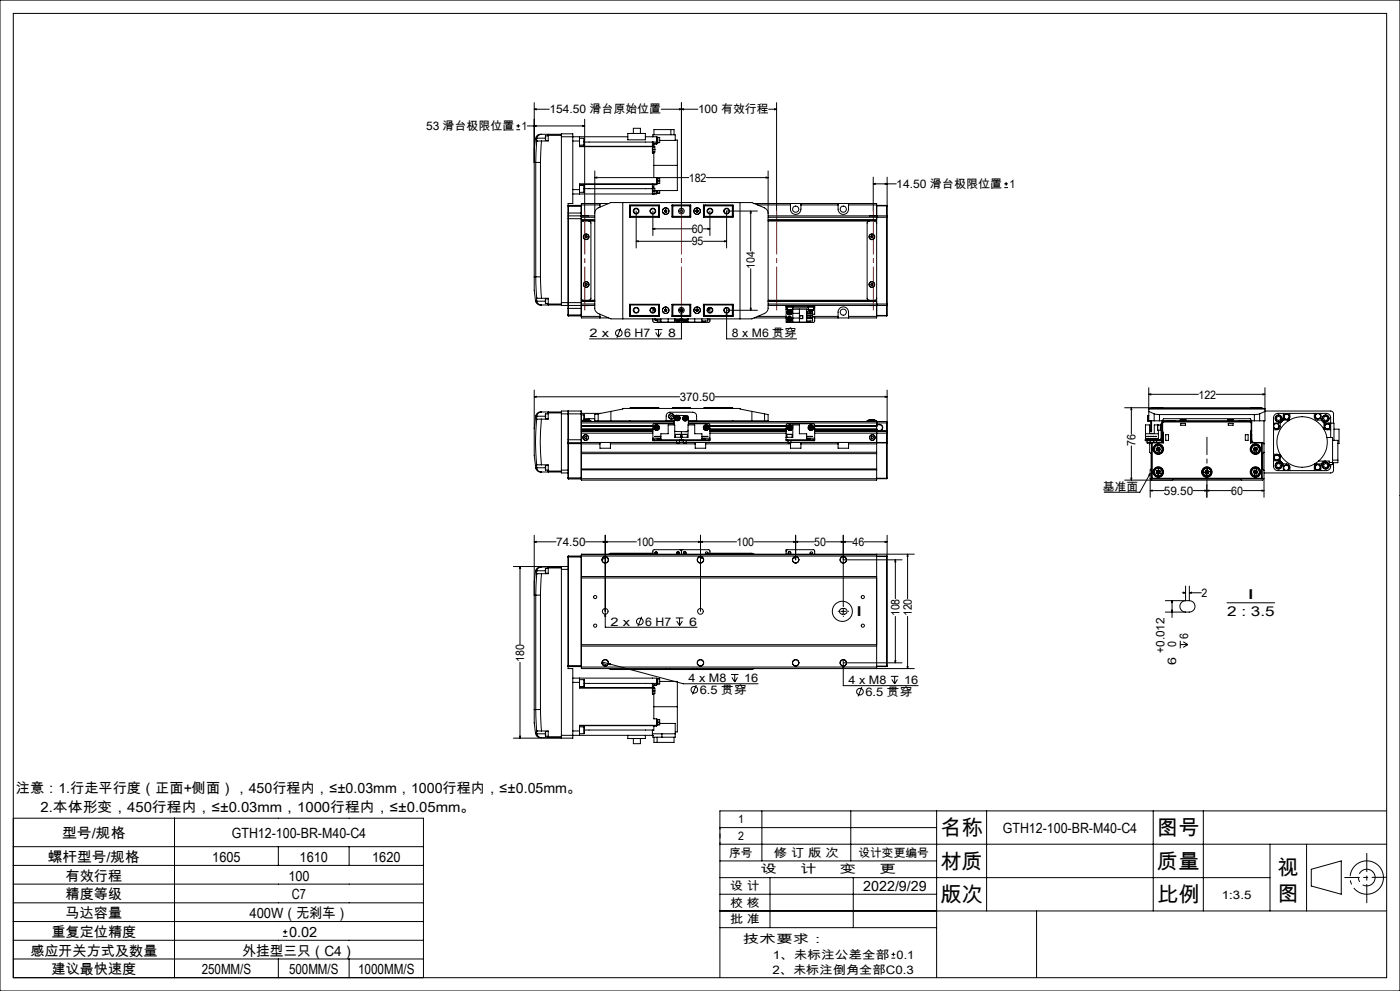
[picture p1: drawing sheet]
<svg xmlns="http://www.w3.org/2000/svg" width="420mm" height="297mm" viewBox="0 0 420 297" stroke-linecap="round" stroke-linejoin="round" font-family="sans-serif">
<g fill="none" stroke="#000" stroke-width=".3">
<path d="M0 0h420v297h-420zM4 4h412v289h-412zM154.9 38.9h1.1M154.9 37.7h1.1M155.5 37.2v1.1M158.2 37.7h17.2M160.3 32.7l.6-.1v.3zM160.3 37.7l.6-.1v.3zM160.3 30.8v52.2M160.3 32.7h4.5M174.8 37.6l.6 .1-.6 .2zM175.4 35.7v27.5"/>
<path d="M198.4 32.7h11M201.3 38.8v1.6M203.8 32.6l.6 .1-.6 .2zM204.4 30.8v32.4M204.4 32.7l.6-.1v.3zM230.6 32.7h2.4M232.4 32.6l.6 .1-.6 .2zM233 30.8v32.4M160.7 41.5l-.4 3.2v4h.4M160.7 41.5l.3 .1M160.7 48.7h1.4M160.7 48.7v34.3"/>
<path d="M161 42.3l-.3 6.4M161 42.3h.1M161 42.3h1.5M161 41.6v.7M161 41.4v.2M161 41.4h2.6M162.1 48.7v34.3M162.4 40.2a1.54 1.54 0 0 0-1.7 1.3M162.4 40.2l-.2 .1a1.47 1.47 0 0 0-1.2 1.1M162.4 40.2h6M162.5 42.3l-.4 6.4M163.7 40.7v1.4"/>
<path d="M163.7 40.7h.8M163.7 42.1h.8M164.5 40.2v.4M164.5 40.6v1.7h-2M164.5 40.6h3.9M168.4 41v-.9h3.4v20.9h-1.4v31.4M168.4 41v49.7M168.4 41h19.9M171.8 42.3h2M171.8 56.8h2M173.8 42.3v1.7h22.1v1.6h-.2M173.8 56.8v1.3"/>
<path d="M173.8 41v1.3M173.8 43.5h1.4M173.8 41.4h1.4M173.8 57.6h1.4M173.8 55.6h1.4M173.8 55.2h23.2M173.8 43.8h21.9M175.2 41.4v2.1M175.2 55.6v2M175.3 42.6h21.7M175.3 56.5h20.4M178.4 53.2l.6-.1v.3z"/>
<path d="M178.4 51.2v41.5l.3 .6 .8 .6 3.8 1.7h42.3l4.3-2 .5-1.2v-41.2M178.4 53.2h28.2M188.3 40h5.3v1.9h-5.3zM190 40v-1.6h2.1v1.6M193.6 41h3.4v1.6M195.7 43.8v1M195.7 44.8v1.1h.4M195.7 55.2h.1M195.7 42.6h.1M195.7 42.6v1.2M195.7 55.2v1.3M195.7 56.5v1.6"/>
<path d="M195.7 58.1h.1M195.7 56.4l.8 .1v.8M195.7 41h.1M195.7 44.8h.8M195.7 56.1h.4M195.7 43.7h.4M195.7 57.3h.8M195.9 41v-.6h6.7v1.7h-4.7M195.9 44h.6v.8M195.9 56.4v1.7M196.1 45.6v.3M196.1 56.1v.4"/>
<path d="M196.1 45.9v7.3h.9v1.9M196.1 43.7v.3M196.1 58.1h.1M196.1 49.6h7.1M196.2 40.4v-1.6h6v1.6M196.5 44.8v.8h-.6M196.5 57.3v.8h-.6M197 55.1v.1M197 53.3l.1 1.8M197 55.2l-.9 .1v.8M197 42.6v.4M197 43h-.9v.7"/>
<path d="M197 41.1h.3v1.7h-.3M197 55.1h-23.2v1.7M197 43v.2h-.9M197 57.1v1h-25.2M197 54.2h.9M197.1 53.4h.8v.8M197.1 41.1v1.7M197.1 57.1v.9M197.3 53.4v1.7h-.3M197.3 41.2h.6v1.6h-.6M197.3 57.1v.9h-.3M197.9 54.2v.8h-.6"/>
<path d="M197.9 57.1v.8h-.6M202.6 42h.6v7.6M203.2 49.6v7.5h-6.7M211.9 53.2h18.5M229.8 53.1l.6 .1-.6 .2zM262 55.1l.6-.1v.2zM262 55.1h6.9M262 53.1v10.1M265.5 55l.6 .1-.6 .1zM266.1 53.1v11.7M301.3 56.2h1.1M301.3 55.1h1.1"/>
<path d="M301.8 54.5v1.2M170.4 65.5h4M170.4 63.8h4M170.4 61.9h4M170.5 64.7v26.8M170.5 61.6v3.1M170.5 64.7h7.9M170.5 64.7l-.1 .1M170.5 61.6h-.1M170.5 61.6h3.8M174.3 64.7v26.8M174.3 61.6v3.1"/>
<path d="M174.3 64.7l.1 .1M174.3 61.6h.1M174.4 64.8v.7M174.4 65.5v25.2M174.4 61.4h5.6M174.4 65.1h4M174.4 66h4M174.4 65.9h4M174.8 64.7h1.8M175.7 70.7h.3l.2 .3-.2 .3h-.4l-.1-.3zM176.7 66.2l.6 .5v22.8l-.6 .5M178.4 63.9l.1-.7 .7-.7 4.1-1.8h42.3l4.1 1.8 .6 .7 .1 .7"/>
<path d="M178.4 66.2h-3.4l-.4 .2-.2 .4M180 61v1.1M182.6 61h-8.2v3.8M186.8 60.7v34.9M188.9 61.5h8.9v3.5h-8.9zM188.9 64.7h.1M189 61.6v3.4M189 61.6h8.8M189 61.6l.1 .1M189.1 61.7v3.1M189.1 64.8l-.1 .2h8.8M189.1 64.8h8.5"/>
<path d="M189.1 61.7h8.5M190.9 72.3l.6-.1v.3zM190.9 63.2v11.1M190.9 72.3h16.6M195.9 68.6l.6-.2v.3zM195.9 63.2v7.4M195.9 68.6h11.6M197.6 61.7v3.1M197.6 61.7l.1-.1v3.4l-.1-.2M199.4 63.1v.3M199.4 63.4l.3 .2M199.7 62.9l.3 .2"/>
<path d="M199.7 62.9l-.3 .2M200 63.1v.3M200 63.4l-.3 .2M201.6 61.5l.1 .1M201.6 61.5h5.6v3.5h-5.6zM201.6 61.6h5.6M201.6 65h5.6M201.7 61.6v3.4l.2-.2M201.7 61.6l.2 .1M201.9 61.7v3.1M201.9 64.8h5.1M201.9 61.7h5.1"/>
<path d="M207 61.7l.1-.1v3.4l-.1-.2M207 61.7v3.1M208.8 63.1v.3M208.8 63.4l.3 .2M209.1 62.9l.3 .2M209.1 62.9l-.3 .2M209.4 63.1v.3M209.4 63.4l-.3 .2M211 61.5h8.9v3.5h-8.9zM211 61.6h8.9M211 68.6h2M211 72.3h7"/>
<path d="M211.3 61.7l-.2-.1v3.4l.2-.2M211.3 61.7v3.1M211.3 64.8h8.4M211.3 61.7h8.4M211.7 61.5v.1M212.4 68.4l.6 .2-.6 .1zM213 63.2v7.4M217.4 72.2l.6 .1-.6 .2zM219.7 61.7v3.1M219.7 64.8l.2 .2h-8.9M219.9 61.6v3.4M219.9 64.7h.1"/>
<path d="M219.9 61.6l-.2 .1M222 60.7v34.9M225.2 63.2l.2 .6h-.3zM225.2 63.2v12M226.2 61h36.8v34.3h-18.6M227.2 63.2h-9.2v11.1M227.3 61.4h9.8M230.4 66.2h32l.4 .2 .2 .4M230.4 64.7h35.6M230.4 65.1h35.6M230.4 66h32.6M230.4 65.9h32.6"/>
<path d="M237.1 61v1.7a1.57 1.57 0 0 0 1.6 1.6 1.57 1.57 0 0 0 1.6-1.6v-1.7M240.3 61.4h11.1M251.4 61v1.7a1.57 1.57 0 0 0 1.6 1.6 1.57 1.57 0 0 0 1.6-1.6v-1.7M254.6 61.4h8.4M260.7 66.2l-.6 .5v22.8l.6 .5M260.8 64.7h1.8M261.5 70.7h.3l-.1 .6-.4-.1-.1-.3zM263 61.6h3M263 61.7h3M266 65.1h.1M266 64.7v.4M266 64.7l.1 .1"/>
<path d="M266 61.6v.1M266 61.7v3M266 65.1v26M266.1 64.8v.3M266.1 65.1v26M160.3 83v4l.4 3.2M160.3 83h.4M160.7 90.2a1.55 1.55 0 0 0 1.7 1.2M160.7 83l.3 6.4M160.7 83h1.4M161 89.4h.1M161 89.4h1.5"/>
<path d="M161 89.4v.7M161 90.3a1.44 1.44 0 0 0 1.4 1.1M161 90.1l-.3 .1M161 90.1v.2M161 90.3h2.6M162.1 83l.4 6.4M162.4 91.4h6M162.5 89.4h2v1.7M163.7 89.6v1.4M163.7 89.6h.8M163.7 91h.8M164.5 91.1v.3"/>
<path d="M164.5 91.1h3.9M168.4 90.7v.8h10M168.4 90.7h6M170.4 92.4l.1 2.3M170.4 91.5h.1M170.4 92.4h4M170.4 94.4h4M170.5 91.5v3.2M170.5 94.7h3.8M174.3 91.5v3.2M174.4 90.7v.8M174.4 91.5v3.8h8.2"/>
<path d="M174.4 89.4l.2 .4 .4 .2h3.4M174.4 91.1h4M174.4 94.8h5.6M174.4 91.5h-.1M174.4 94.6l-.1 .1M174.4 90.3h4M174.8 91.5l1.7 .1M175.5 85.2l.3-.3 .3 .2v.3l-.2 .2zM176.5 91.6h.1M180 94.2v1.1M186.2 98.4l-1.1 2.8M188.9 91.5h.1"/>
<path d="M188.9 91.2h8.9v3.6h-8.9zM189 91.2v3.5M189 94.7h8.8M189.1 91.4h8.5M189.1 94.5h8.5M189.1 91.4v3.1M189.1 94.5l-.1 .2M195.9 95.6v.7l.4 .3h7.9M195.9 92.2v1.5M196.2 92.9h.4M196.2 92.4v.5M196.4 98.8h2.3"/>
<path d="M196.5 95.6v.3h1.8M196.6 93l-.1 .3M196.7 95.9h.3M196.7 99.7l.9 1.3M197.2 94.7v.1M197.2 95.9v.6h1.1M197.6 91.4v3.1M197.6 91.4l.1-.1v3.4l-.1-.2M197.6 98.8v2.2M197.8 94.8h-1.3M197.8 91.3h-8.8l.1 .1M198.3 95.6v1h12.3v-1"/>
<path d="M198.4 99.7l-.8 1.3M199.4 92.8v.3M199.4 93.1l.3 .2M199.7 92.6l.3 .2M199.7 92.6l-.3 .2M200 92.8v.4M200 93.2l-.3 .1M200.4 95.6v1M201.6 91.2h5.6v3.6h-5.6zM201.6 94.7h5.6M201.6 91.3h5.6M201.7 94.7l-.1 .1"/>
<path d="M201.9 91.4l-.2-.1v3.4M201.9 91.4h5.1M201.9 94.5h5.1M201.9 91.4v3.1M201.9 94.5l-.2 .2M202.2 94.7v.1M202.3 94.7v.1M202.4 95.6v1M202.5 95.8h1.5M202.5 95.6v.2M202.9 94.7v.1M203.1 95.8l.2 .2"/>
<path d="M203.3 95.8v.2M203.6 95.8l.1 .1M203.7 95.9l-.4 .1M203.7 95.8v.1M204 92.9h.1M204 93.1l.1 .2M204 92.8v.1M204 95.6v.2M204.1 92.7h.6M204.2 95.6a.75 .75 0 0 1-.7 .7 .75 .75 0 0 1-.8-.5M204.2 95.6a.78 .78 0 0 1-.6 .8 .78 .78 0 0 1-.9-.6M204.4 93.8l.2 .6h-.3z"/>
<path d="M204.4 92.1v9.5h-27.6M204.8 95.8h1.5M204.8 92.9h.1M204.8 92.8v.1M204.8 95.6v.2M204.8 93.1l-.1 .2M205.1 95.8v.1M205.1 95.9l.4 .1M205.5 95.8v.2M205.7 95.8l-.2 .2M206 94.7v.1M206.1 95.8a.77 .77 0 0 1-.8 .5 .77 .77 0 0 1-.7-.7 .78 .78 0 0 0 .7 .8 .78 .78 0 0 0 .9-.6"/>
<path d="M206.3 95.6v.2M206.4 95.6v1M206.6 94.7v.1M207 91.4l.1-.1v3.4l-.1-.2M207 91.4v3.1M208.4 95.6v1M208.8 92.8v.3M208.8 93.1l.3 .2M209.1 92.6l.3 .2M209.1 92.6l-.3 .2M209.4 92.8v.4M209.4 93.2l-.3 .1"/>
<path d="M211 94.8h1.3M211 91.2h8.9v3.6h-8.9zM211 94.7h8.9M211 91.3h8.9l-.2 .1M211.3 91.4l-.2-.1v3.4l.2-.2M211.3 91.4h8.4M211.3 94.5h8.4M211.3 91.4v3.1M211.6 94.7v.1M211.6 96.2v.3h-1M211.7 94.7v.1M212.3 92.9h.3"/>
<path d="M212.3 95.7v.5h-1.7M212.6 92.9h-.3M212.6 92.4v.5M213 95.6v.7l-.5 .3h-7.9M213 92.2v1.5M218 93.8l.1 .6h-.3zM218 92.1v9.5h21M218 93h9.2M219.7 91.4v3.1M219.7 94.5l.2 .2M219.9 91.2v3.5M219.9 91.5h.1"/>
<path d="M225.1 92.4h.3l-.2 .6zM225.2 80.5v12.5M226.2 95.3h9.6M227.3 94.8h8.5M230.4 91.5h35.6M230.4 91.1h35.6M230.4 90.3h32.6M235.8 91.8h.5M235.8 91.8v.4M235.8 92.2v4.4h6.2v-3.9h-4.2M235.8 91.5v.3M235.8 92.7h.4"/>
<path d="M235.8 92.2h.4M236.1 91.8v.3h1.7v-.3M236.2 92.9h1M236.2 92.9h1.6M236.2 92.1v.8M236.3 91.5v.3M236.3 91.8h7.7M236.4 95.5l.1 .4M236.4 95.5l.8 .2M236.5 93.8l.3 .2M236.5 92.9a.77 .77 0 0 0-.3 1 .77 .77 0 0 0 1 .4 .77 .77 0 0 0 .4-1M236.5 93.3v.5"/>
<path d="M236.5 93.3l.4 .3M236.5 95.9l.4 .1M236.6 92.9a.74 .74 0 0 0-.4 1 .74 .74 0 0 0 .9 .4 .74 .74 0 0 0 .4-1M236.8 95.2l.4 .1M236.8 95.2l-.4 .3M236.8 95.2l.1 .8M236.9 93.6l.3 .3M236.9 93.6l-.4 .2M236.9 93.6l-.1 .4M236.9 93.2l.3 .2M236.9 93.2l-.4 .1M236.9 93.2v.4"/>
<path d="M237.1 92.9l.4 .4M237.2 95.3l-.7 .6M237.2 95.3v.4M237.2 92.9l.4 .4M237.2 93.9l-.4 .1M237.2 95.7l-.3 .3M237.2 93.4v.5M237.2 93.4l-.3 .2M237.8 92.9h-.6M237.8 92.1v.8M237.8 92.2h4.7M237.8 92.7v3.9"/>
<path d="M237.8 93.9h2M237.8 95.3h2M239.8 92.7v3.9M239.9 94.6h.9v.9h-.9zM242 93.3h1.8v.4M242 94h1.8v.5h-1.8M242 94.8h1.8v.4h-1.8M242 95.5h1.8M242 93.7h1.8M242 92.7h.5M242.4 91.8v.3h1.7M242.5 92.9h1.6"/>
<path d="M242.5 92.1v.8M243.1 95.2v.3a.35 .35 0 0 1 .3-.3 .35 .35 0 0 1 .4 .3M243.1 92.9v.4M243.1 94.5v.3M243.1 96.2v.3h-1.1M243.2 93.3h.4M243.3 95.3h.2M243.8 93.7l-.4 .3-.3-.3v.3M243.8 93.5v.2M243.8 95.5v.2M243.8 95h.6v1.3l-.2 .3h-8.1M243.8 95.5v.7h-1.8"/>
<path d="M243.8 94.8h7.6M244 91.8h.4M244 91.5v.3M244.1 92.1v.8M244.1 92.2h.3M244.1 91.8v.3M244.4 91.8v.4M244.4 91.5v.3M244.4 92.2v2h-.6M251.4 95.3v-1.7a1.57 1.57 0 0 1 1.6-1.6 1.57 1.57 0 0 1 1.6 1.6v1.7M254.6 94.8h8.4M260.8 91.5h.1"/>
<path d="M261.3 85.2l.2-.3 .4 .5-.3 .2-.3-.1zM262.6 91.5l-1.7 .1M263 89.4l-.2 .4-.4 .2h-32M263 94.5h3M263 94.7h3M266 91.1h.1M266 91.1v.4M266 94.5h.1M266 94.5v.2M266 91.5v3M266.1 91.1v.3M266.1 91.4l-.1 .1"/>
<path d="M266.1 94.5l-.1 .2M266.1 91.4v3.1M160.3 118.9l.6-.1v.3zM160.3 116.9v11.6M160.3 118.9h43.6M214.5 118.9h51.6M265.5 118.8l.6 .1-.6 .2zM266.1 116.9v26.4M344.6 118.2l.6-.2v.4zM344.6 116.2v9.9M344.6 118.2h14.9M364.8 118.2h14.7"/>
<path d="M378.9 118l.6 .2-.6 .2zM379.5 116.2v9.9h-1.6M160.3 128.5v8l.4 3.7M160.7 124.7h.1M160.7 124.7l.3 .1M160.7 124.7l-.4 3.8M161 125.6a67.2 67.2 0 0 0 0 13.7M161 125.6h1.4M161 139.3v.9M161 124.8v.8M161 124.7v.1M161 124.7h2.6"/>
<path d="M162.4 125.6a66.6 66.6 0 0 0 0 13.7M162.4 139.3h-1.4M162.4 139.3h2.1v1.9M162.5 123.5h-.2a1.5 1.5 0 0 0-1.6 1.2M162.5 123.5a1.44 1.44 0 0 0-1.5 1.2M162.5 123.5h5.9M163.6 124.7l.1 .8M163.7 124l-.1 .7M163.7 139.5l-.1 .7M163.7 124v1.5M163.7 139.5v1.4M163.7 139.5h.8"/>
<path d="M163.7 124h.8M163.7 125.5h.8M164.5 123.5v.3M164.5 123.8h3.9M164.5 123.8v1.8h-2.1M168.4 124h6M168.4 124v16.9M170.4 123.2v9.5M170.4 123.3l.1 9.4M170.4 132.7l.1 10.8M170.4 131.8h4M170.4 133h4"/>
<path d="M170.5 132.7h-.1M170.5 132.7v10.8M170.5 132.7h3.8M174.3 123.2h-5.9v.8M174.3 123.2v9.5M174.3 123.2l.1 .8M174.3 132.7v10.8M174.3 132.7h.1M174.4 131.8v.8M174.4 129.1v.2M174.4 124v2.7M174.4 129.3v2.5"/>
<path d="M174.4 126.1h2.3M174.4 124.4h.8M174.4 123.9h5.8M174.4 126.7v2.4M174.4 132.6h5.6M174.4 126.3h27.8M174.4 126.7h27.8M174.4 129.3h21.5M174.4 129.1h21.5M174.4 129.8h21.5M174.4 133h5.6M174.4 135.5h88.6"/>
<path d="M174.4 136h88.6M174.4 128.6h21.5M174.4 127.7h21.5M175 125.9h1.4M175 125.9v.4M175 126.1h1.7M175.2 124.4l.1 1.4M175.2 124.4v1.4M175.3 125.5h3.1M175.4 130.9l.6 .1v.3h-.6zM176.4 125.8l-1.4 .1M176.4 125.8h.3"/>
<path d="M176.4 125.9h.3M176.7 125.8v.1M176.7 126.1h.6v.2M176.7 125.9v.4M179.5 126.1h20.3v-1.4a1.14 1.14 0 0 1 1.2-1.2h6.9a1.14 1.14 0 0 1 1.1 1.2v1.4h20.4M179.5 124l-1.1 .2v1.9h1.1M179.5 124v2.1M180 132.6h3.1M180 132.6v1.7h3.1v-1.7M183.1 132.6h19.9M183.1 133h25.5M183.3 123.3v2.8"/>
<path d="M189 122.3h8.7M189 122.3v.1M189 126.1v.2M195.9 131.8v.3h.4M195.9 131.8h.4M195.9 131.3v.5M195.9 128.7h-21.5h21.5M195.9 127.6h-21.5l21.5 .1M195.9 131.3h2.4M196.3 131.8h7.7M196.3 132.1h7.7M196.3 131.8v.3"/>
<path d="M196.6 127.9v.5M196.6 127.9l.4 .3M196.6 128.4l.4 .2M197 127.7l.3 .2M197 127.7l-.4 .2M197 127.7v.5M197 128.2l.4 .1M197 128.2l-.4 .2M197 128.2v.4M197.3 127.9l.1 .4M197.3 127.9l-.3 .3M197.4 128.3l-.4 .3"/>
<path d="M197.7 122.3v.1M198.3 131.8v-1.8h2.1v-2.7h2v3.8h4v-3.8h2v2.7h2.2v1.8M198.3 131.4h-1.1v.2h1.1M198.3 130.8h-1.8h1.8M199.8 126h2.4M201.7 122.3h5.4M201.7 122.3v.1M202.2 127l-6.2 .1-.1 .2v4M202.2 127.3l.1-2.4 .5-.4 3.5 .2 .3 .3-.1 2.3M202.6 130.2h1.6M202.6 130.2v.9M202.7 130.2h1.5"/>
<path d="M202.7 130.2h.1M202.8 125.2l.2 .4M202.8 125.2l.5 .1M203 125.6l.4 .1M203 132.7h.8M203 132.1v.6M203.2 124.9l-.4 .3M203.2 124.9l.4 .1M203.2 124.9l.1 .4M203.3 125.3l.1 .4M203.3 125.3l.4 .1M203.3 125.3l-.3 .3"/>
<path d="M203.6 125l.1 .4M203.6 125l-.3 .3M203.7 125.4l-.3 .3M203.8 132.1v.6M203.8 132.6h1.2M204 131.8h.9M204 132.1h.4M204 131.8v.3M204.2 130.2v.9M204.4 132.1h.5M204.4 129.4v2.7M204.7 130.2h.1"/>
<path d="M204.6 130.2h1.6M204.6 130.2v.9M204.7 130.2h1.5M204.9 131.8h7.6M204.9 132.1h7.6M204.9 131.8v.3M205 132.7h.8M205 132.1v.6M205.1 125.3l.1 .4M205.1 125.3l.9 .2M205.2 125.7l.5 .1M205.5 125l-.4 .3"/>
<path d="M205.5 125l.3 .1M205.5 125l.1 .4M205.6 125.4l-.4 .3M205.6 125.4l.1 .4M205.8 132.1v.6M205.8 125.1l.2 .4M205.8 125.1l-.2 .3M205.8 132.6h2.8M206 125.5l-.3 .3M206.2 130.2h.1M206.2 130.2v.9M206.4 129l-.4 .4-3.6-.2"/>
<path d="M206.5 127l6.3 .1 .2 .2v4M206.5 126.3h59.5M206.5 126.7h59.5M206.6 126h2.4M207.1 122.3v.1M208.6 132.6h3.1M208.6 132.6v1.7h3.1v-1.7M210.6 131.4h1v.2h-1M210.6 130.8h1.7h-1.7M210.6 131.3h2.4M211.1 122.3h8.8M211.1 122.3v.1"/>
<path d="M211.5 128v.4M211.5 128l.7 .3M211.5 128.4l.4 .2M211.7 132.6h24.7M211.7 133h25.4M211.8 127.7l.4 .2M211.8 127.7l-.3 .3M211.8 127.7l.1 .9M212.2 127.9v.4M212.2 127.9l-.7 .5M212.2 128.3l-.3 .3M212.5 131.8h.5"/>
<path d="M212.5 131.8v.3M213 131.8v.3h-.5M213 131.3v.5M213 129.3h22.8M213 129.1h22.8M213 129.8h22.8M213 128.7h22.8M213 127.7h22.8M213 128.6h22.8M213 127.6h22.8M219.9 122.3v.1M219.9 126.1v.2"/>
<path d="M225.6 123.3l-3.6-.7v-.2h-35.2v.2l-7.3 1.4M225.6 123.3v2.8M225.6 123.3l3.8 .7M229.4 124l1 .2v1.9h-1M229.4 124v2.1M235.8 131.8h.5M235.8 131.1h2v-3.8h2v2.7h2.2v1.8M236.1 130.2h.1M236.1 130.2h1.5M236.1 130.2v.9M236.3 131.8h7.7M236.3 131.8v.3"/>
<path d="M236.3 132.1h7.7M236.4 132.7h.9M236.4 132.7h.8M236.4 132.1v.6M236.6 128.3l.3 .3M236.7 127.8l-.1 .5M236.7 127.8l.3 .4M237 128.2l-.4 .1M237 128.2l.3 .2M237.1 127.7l.3 .3M237.1 127.7l-.4 .1M237.1 127.7l-.2 .9"/>
<path d="M237.3 132.6h3M237.3 132.1v.6M237.3 132.7h-.1M237.3 128.4l-.4 .2M237.4 128l-.1 .4M237.4 128l-.4 .2M237.6 130.2h.1M237.6 130.2v.9M240.3 132.6h11.1M240.3 133h11.1M240.3 132.6v1.7h-3.2v-1.6M242 131.4h1.1v.2h-1.1"/>
<path d="M242 130.8h1.8h-1.8M242 131.3h2.4M242.9 128v.4M242.9 128l.8 .3M242.9 128.4l.4 .2M243.2 127.7l.4 .2M243.2 127.7l-.3 .3M243.2 127.7l.1 .9M243.6 127.9l.1 .4M243.6 127.9l-.7 .5M243.7 128.3l-.4 .3M244 131.8h.4"/>
<path d="M244 131.8v.3M244.4 131.3v-4l-.2-.2-7.9-.1-.5 .5v4.6h.5M244.4 131.8v.3h-.4M244.4 131.3v.5M244.4 127.6l18.6 .1M244.4 129.3h21.6M244.4 129.8h21.6M244.4 128.7h18.6M244.4 127.7h18.6M244.4 128.6h18.6M251.4 132.6h3.2M251.4 132.6v1.7h3.2v-1.7"/>
<path d="M254.6 132.6h11.4M254.6 133h8.4M260.1 126.3v-.2h2.9v3M260.7 125.9h1.7M260.7 125.9v.4M260.7 126.1h1.7M261.6 130.8l.3 .1 .1 .3-.2 .2h-.3l-.1-.3zM262.4 125.9v.4M263 129.1v14.8h-88.6v-11.3M263 129.1h.1M263 128.7h-18.6M263 128.7h.1"/>
<path d="M263 127.7h.1M263 132.7h3M263 127.2h.8M263 129.1h3M263 127.3h.8M263.8 127.2a.98 .98 0 0 1 1 .8 .98 .98 0 0 1-.7 1.1M263.8 127.3a.88 .88 0 0 1 .9 .9 .88 .88 0 0 1-.9 .8M263.8 127.2v.1M263.8 129v.1M263.8 129l-19.4 .1M266 132.6v.1M266 126.3v.4"/>
<path d="M266 129.1h.1M266 129.1v.2M266 129.3v.5M266 126.7v2.4M266 129.8v2.8M266 132.7v10.6M266.1 129.2l-.1 .1M266.1 129.1h.1M266.1 129.2l-.1 .6M337.4 122.2l41.2 .1M339.4 122.2l.1 .6h-.2zM339.4 122.2v7.9"/>
<path d="M339.4 133.6v10.3M343.6 130h3.9M343.7 131.4h3.8v.2h-3.8zM344 131.8h-.4v.3h.4M344 131.8h3.9M344 130.8h.7zM344 132.1h1.2M344 131.8v.3M344.1 132.7h.9M344.1 132.1v.6M344.3 124.7l.1 1.5M344.4 124.6l-.1 .1"/>
<path d="M344.4 124.6v1.6M344.4 124.6h.1M344.4 124.6h.2M344.6 122.4h34.9M344.6 122.6h34.9M344.6 123.3l1.7 .7M345 130.8h.4zM345 132.1v.6M345.2 132.1h.8M345.2 131.8v.3M345.2 128.9v.5h.3v-.5M345.2 128.9h.3"/>
<path d="M345.2 126.1v2.8M345.5 132.7h.2M345.5 122.3h3.4M345.5 122.3v.1M345.5 126.1v2.8M345.5 132.7v10.6M345.7 132.7h3.3M345.7 122.2l-.2 .1M345.7 132.7v10.6M345.7 130.8h.4zM346 131.8v.3M346 132.1h1.9"/>
<path d="M346.1 132.1v.5M346.3 124l1.5 .2M346.3 126.1h1.5M346.3 126.1l-1.9 .1M346.3 124v2.1M346.5 130.8h.4zM346.9 134.5l.2 .6M346.9 134.5l.6 .1M347 132.1v.5M347.1 135.1l.6 .1M347.3 127.4v1.5zM347.3 134l-.4 .5"/>
<path d="M347.3 134l.6 .1M347.3 134l.2 .6M347.3 128.9h.8M347.5 134.6l-.4 .5M347.5 134.6l.7 .1M347.5 134.6l.2 .6M347.5 127.3v.1M347.5 128.9v2.9M347.8 126.1h.9M347.8 124.2h28.5M347.8 124.2v1.9M347.9 131.8v.3"/>
<path d="M347.9 134.1l.3 .6M347.9 134.1l-.4 .5M348.1 127.4l-1.8-.1v2.6h-1.4v-2.6h-1.3v4.5M348.2 134.7l-.5 .5M348.3 127.3h-.2v1.7h.2M348.3 131.3l-.4 .5M348.3 131.3h.3M348.3 127.5h.4M348.3 127.5v3.8M348.6 131.5l-.7 .6M348.6 132l-.5 .6M348.7 130.3v1.7"/>
<path d="M348.7 127h-.4v.5M348.7 126.1l.4-.6h26l.4 .6M348.7 132h.1M348.7 130.3h.1M348.7 126.1v4.2M348.7 129.3l.1 .5M348.7 126h26.7M348.7 132l-.4 .6M348.7 126v.5M348.7 129.3v1M348.8 130.3h.1M348.8 129.2l.2 .6"/>
<path d="M348.8 129.1h.1M348.8 129.1l-.1 .2M348.8 129.2l-.1 .1M348.8 130.3v1.7M348.8 122.2l.1 .1M348.8 126.7v2.4M348.8 131.9v.1M348.8 132.6l.2 .1M348.8 129.8h.2M348.8 132.6h-3.5l-.4 .4v2.5l.4 .5v4.5l-.2 .3v8.2M348.8 129.8v2.8M348.9 122.3v.1"/>
<path d="M349 129.8v2.9M349.1 126.5l-.3 .2M349.1 126.3v.2M349.1 126.3l-.4 .3 .1 .1M349.1 126.3h26M349.1 126.5h26M349.7 130.3h.9v1.7h-.9zM350.2 126.3v-.2h.6v.2M352.5 126v.1M354 126l.1 .1M354 125.9h1.1M354 126h1.8"/>
<path d="M354 125.9v.1M354.2 126.9h1.4v.6h-1.4zM355.1 125.8l-1.1 .1M355.1 125.8l.7 .1M355.1 125.9h.7M355.8 126l-.1 .1M355.8 125.9v.1M368.3 126l.1 .1M368.3 125.9h1.2M368.3 126h1.8M368.3 125.9v.1M368.5 126.9h1.4v.6h-1.4z"/>
<path d="M369.4 125.8l-1.1 .1M369.4 125.8h.6M370 125.8l.1 .1M370.1 126l-.1 .1M370.1 125.9v.1M371.7 126v.1M373.3 126.3v-.2h.6v.2M373.6 130.3h.8v1.7h-.8zM375.1 126.5l.3 .2M375.1 126.3v.2M375.1 126.3l.3 .2v.2M375.1 129.8h.2"/>
<path d="M375.1 132.7h3.4M375.1 129.8v2.9M375.2 122.3h3.4M375.2 122.3v.1M375.3 131.9v.1M375.3 132.6l-.2 .1M375.3 132.6h3.5l.4 .4M375.3 129.8v2.8M375.3 130.3h.1M375.3 129.2l-.2 .6M375.3 129.2l.2 .1M375.3 130.3v1.7"/>
<path d="M375.3 132h.2M375.3 130.3h.2M375.4 129.1l-.1 .1M375.4 129.1l.1 .2M375.4 126.7v2.4M375.4 122.2l-.2 .1M375.4 126v.5M375.4 129.3v1M375.4 132l.4 .6M375.5 130.3v1.7M375.5 129.3l-.2 .5M375.5 132l.5 .6"/>
<path d="M375.5 126.1h.8M375.5 126.1v4.2M376 134.5l.2 .6M376 134.5l.6 .1M376.2 135.1l.7 .1M376.3 126.1h1.6M376.3 124.2v1.9M376.4 134l-.4 .5M376.4 134l.6 .1M376.4 134l.5 1.2M376.6 134.6l.7 .1M376.6 134.6l-.4 .5"/>
<path d="M377 134.1l.3 .6M377 134.1l-.4 .5M377.3 134.7l-.4 .5M377.9 124l-1.6 .2M377.9 124v2.1M378.5 132.7h.1M378.5 132.7v10.6M378.6 122.3v.1M378.6 132.7v10.6M379.2 126.1v22.9M379.2 135.5l-.4 .5v4.5l.4 .5M379.5 123.2h19.7a.84 .84 0 0 1 .9 .8v2.8"/>
<path d="M379.5 123.3l-1.6 .7M382.1 136.1h1.2l.5 .3 .3-.2M382.1 138l1.5 .2M382.1 127.8v12a1.33 1.33 0 0 0 1.3 1.2h2.4M383 125.1l.6-.4 .5 .4v.6l-.5 .3-.6-.3zM383.2 139h.7l.3 .6-.3 .5h-.7l-.3-.5zM383.6 138.2l.5 .1M383.6 138.2a2.09 2.09 0 0 1 1.4 2.6l.1 .2M384.1 138.3l.7 .7h1.2a1.02 1.02 0 0 1 1 1v1M384.3 136.6l-.2 .2v1.5M384.8 125.9l-.7 .8v1.1a.96 .96 0 0 1-1 1h-1M384.8 125.9h1.5l.2 .2"/>
<path d="M384.9 125.5l-.1 .4M384.9 125.5a2.09 2.09 0 0 1-2.6 1.4h-.2M385.1 123.9l-.2 1.6M386 124.1a.83 .83 0 0 0-.9 .8 .83 .83 0 0 0 .9 .8M386 124.1a.83 .83 0 0 1 .8 .8 .83 .83 0 0 1-.8 .8M387 123.9v1.2l-.3 .5 .2 .3M394.3 123.9v1a.97 .97 0 0 0 1 1h1.1M394.4 139l.2 .3-.3 .5v1.2M394.8 138.8l.1 .2h1.5M395.3 123.9h-11.9a1.33 1.33 0 0 0-1.3 1.3v2.4M395.3 139.2a.85 .85 0 0 0-.8 .8 .85 .85 0 0 0 .8 .9M395.3 139.2a.85 .85 0 0 1 .9 .8 .85 .85 0 0 1-.9 .9"/>
<path d="M395.3 139.2a.86 .86 0 0 0-.9 .8 .86 .86 0 0 0 .9 .9M395.4 123.9a.79 .79 0 0 1 .8 .8 .79 .79 0 0 1-.8 .8M395.4 123.9a.79 .79 0 0 0-.8 .8 .79 .79 0 0 0 .8 .8M395.4 123.9a.85 .85 0 0 0-.8 .8 .85 .85 0 0 0 .8 .9M395.4 123.9a.85 .85 0 0 1 .9 .8 .85 .85 0 0 1-.9 .9M395.5 123.9h2.4a1.33 1.33 0 0 1 1.3 1.3v5.9M395.6 138.1v.1M396.2 123.9l.3 2M396.4 139l-.2 2M396.4 125.9l.8 .8M397 126.6l.6 .1M397.1 139.2l.6-.3 .6 .3v.7l-.6 .3-.6-.3z"/>
<path d="M397.2 126.7h.4M397.2 128.7l.3-.2 .5 .3h1.2M397.2 126.7v1.5l-.2 .1M397.3 127.8a.86 .86 0 0 0 .9 .9 .86 .86 0 0 0 .9-.9M397.4 127.8a.85 .85 0 0 0 .8 .9 .85 .85 0 0 0 .9-.9M397.4 127.8a.85 .85 0 0 1 .8-.8 .85 .85 0 0 1 .9 .8M397.4 124.8h.6l.4 .6-.4 .6h-.6l-.3-.6zM397.6 126.7l1.6 .2M397.7 138.2a1.36 1.36 0 0 0-1.3 .8M398.1 131.1h1.7v8.1h-1v-1h-3.2M398.3 126.8h1.9v5.2M398.8 138.6h1"/>
<path d="M399.2 139.2a1.39 1.39 0 0 1-1.3 1.8h-11.9M399.8 132h1.6v6.7h-1.6M399.8 137.9h1.6M400.1 138.7v2.2a.84 .84 0 0 1-.9 .8h-20M400.2 128.6h1.5v4.3h-.3M160.7 140.2a1.46 1.46 0 0 0 1.8 1.3M160.7 140.2h.1M161 140.2a1.4 1.4 0 0 0 1.5 1.3M161 140.2h-.3M161 140.2h.1M161 140.2h2.6M162.5 141.5h5.9"/>
<path d="M163.6 140.2l.1 .7M163.7 140.9h.8M164.5 141.2v.3M164.5 141.2h3.9M168.4 140.9v.8h2M168.4 140.9h2M170.4 143.2h4M170.5 143.5h3.8M174.4 143.4l-.1 .1M174.4 143.5h91.6M174.4 140.5h88.6M174.4 140.8h88.6"/>
<path d="M263 143.3h3M266 143.3h.1M266 143.3v.2M266.1 143.3l-.1 .2M339.3 143.3h.2l-.1 .6zM345.1 141.9l-.2 .6-.3-.1zM345.1 141.9l-3.2 5.6h-10.6M345.1 147l.6-.1v.3zM345.1 147h4M345.1 143.5l.4 .4M345.5 143.3h.2M345.5 143.3l.2 .2"/>
<path d="M345.7 143.3v.2M345.7 143.3h32.8M345.7 143.5h32.8M346.9 141.7l.5 .4M347 141.1l-.1 .6M347 141.1l.5 .4M347.5 141.5l.5 .4M347.5 141.5l-.1 .6M347.5 141.5l-.6 .2M347.6 140.8l-.6 .3M347.6 140.8l.5 .4M347.6 140.8l-.1 .7"/>
<path d="M348 141.9l-.6 .2M348.1 141.2l-.1 .7M348.1 141.2l-.6 .3M352 143.5h20.1M352.1 143.5l-.5 .4M361.4 141.6l.4 .5M361.5 146.9l.6 .1-.6 .2zM361.6 141l-.2 .6M361.6 141l.5 .5M362.1 147l.6-.1v.3zM362.1 145.3v3.7M362.1 141.5l-.7 .1"/>
<path d="M362.1 141.5l.4 .5M362.3 140.8l.4 .5M362.3 140.8l-.7 .2M362.3 140.8l-.5 1.3M362.5 142l-.7 .1M362.7 141.3l-.2 .7M362.7 141.3l-.6 .2M369.4 147h-11.4M372.1 143.5l.4 .4M372.9 147h6.3M376 141.5l.3 .6M376.3 140.9l-.3 .6"/>
<path d="M376.3 140.9l.3 .6M376.6 141.5l.4 .5M376.6 141.5l-.3 .6M376.9 140.9l.4 .5M376.9 140.9h-.6M376.9 140.9l-.3 .6M377 142l-.7 .1M377.3 141.4l-.3 .6M377.3 141.4l-1.3 .1M378.5 143.3v.2M378.5 143.3h.1M378.6 146.9l.6 .1-.6 .2z"/>
<path d="M378.6 143.3l-.1 .2M379.2 143.5l-.4 .4h-41.4M156 169.8v23.3M156 169.8l.2 .6h-.3zM160.3 162.4l.6-.2v.4zM160.3 160.4v52.3M160.3 162.4h6.5M160.7 171.2l-.4 3.2v4h.4M160.7 171.2h.3M160.7 178.4h1.4M160.7 178.4v34.3M161 171.9l-.3 6.5"/>
<path d="M161 171.9h.1M161 171.9h1.5M161 171.2v.7M161 171.1v.1M161 171.1h2.6M162.1 178.4v34.3M162.4 169.9a1.54 1.54 0 0 0-1.7 1.3M162.4 169.9a1.5 1.5 0 0 0-1.4 1.2M162.4 169.9h6M162.5 171.9l-.4 6.5M163.7 170.4v1.4M163.7 170.4h.8"/>
<path d="M163.7 171.8h.8M164.5 169.9v.3M164.5 170.2v1.7h-2M164.5 170.2h3.9M168.4 169.8v.8M168.4 170.6v49.8M168.4 170.6h2M170.4 169.8h-16.4M170.4 167h4M170.5 166.6l-.1 33.8h1.4v20.8h-17.8M170.5 166.6v33.2M170.5 166.6h95.5"/>
<path d="M174.4 166.7l-.1 33.1M174.4 172.8h88.6M174.4 173.2h88.6M174.4 166.2h88.6M175.6 162.4h15.3M181 162.2l.6 .2-.6 .2zM181.6 162.4l.6-.2v.4zM181.6 160.4v27.6h27.5M182.1 167l-1.5 .7M195.9 166.1v-1.1l.3-.3h7.9l.3 .5 .4-.5h7.9l.3 .3v1.1M195.9 165.8h-12.6l-.7 .3M196.3 162.4h24.6"/>
<path d="M196.5 165.8h.1M196.5 165.6v.2M196.5 165.9h.7M196.7 165.4h.3M196.7 166.1a.36 .36 0 0 1-.1-.6 .36 .36 0 0 1 .5 0 .36 .36 0 0 1-.1 .6M197.2 165.6v.2M203.2 166.1a.43 .43 0 0 1-.1-.7 .43 .43 0 0 1 .6 0 .43 .43 0 0 1 0 .7M204.2 164.8h.4M204.4 164.8v1.3M205.2 166.1a.43 .43 0 0 1-.1-.7 .43 .43 0 0 1 .6 0 .43 .43 0 0 1 0 .7M209.5 162.2l.6 .2-.6 .2zM210.1 160.4v22.8"/>
<path d="M210.1 162.4l.6-.2v.4zM210.1 166.9l.3 .3 .5 .1M210.6 167v.3M211.6 165.6v.2M211.7 165.9h.6M211.9 166.1a.36 .36 0 0 1-.2-.6 .36 .36 0 0 1 .6 0 .36 .36 0 0 1-.2 .6M212.3 165.8h.1M212.3 165.6v.2M213 165.8h12.6l.6 .3M235.8 165.2l.4-.5h7.9l.3 .4v1M236.1 164.8h-.3v1.3M236.6 166.1a.43 .43 0 0 1-.1-.7 .43 .43 0 0 1 .7 0 .43 .43 0 0 1-.1 .7"/>
<path d="M238.1 162.2l.6 .2-.6 .2zM238.7 162.4l.6-.2v.4zM238.7 160.4v7.4M238.7 166.9l-.3 .3-.5 .1M243.1 165.6v.2M243.1 165.9h.7M243.3 166.1a.36 .36 0 0 1-.2-.6 .36 .36 0 0 1 .6 0 .36 .36 0 0 1-.2 .6M243.8 165.6v.2M244.3 162.4h-18.1M247.8 162.4h7.9M252.4 162.2l.6 .2-.6 .2zM253 160.4v21.2"/>
<path d="M253 167.8h17.6M253 162.4l.6-.2v.4zM259.3 162.4h6.8M263 166.1v34.3M263 166.8h3M265.5 162.2l.6 .2-.6 .2zM266 166.6v.2M266 166.8v32.8M266.1 160.4v39.2M268.6 167.8l.1 .6h-.2zM268.6 167.8v11.6M272.3 166.1l.1 .6h-.3z"/>
<path d="M272.3 166.1v13.3M274.3 166.1h-99.9v34.3h99.9M354.7 177.7h1M355.1 177.5l.6 .2-.6 .1zM355.7 175.6v4.4a1.71 1.71 0 0 0-1.7 1.7 1.71 1.71 0 0 0 1.7 1.7M356.8 177.7l.6-.2v.3zM356.8 175.6v4.4M356.8 177.7h3.6M156 198.5v22.7M170.4 199.5h4M170.4 199.7l.1 .1M170.5 199.8h3.8"/>
<path d="M174.4 193.2h88.6M174.4 199.7l-.1 .1M174.4 199.9h88.6M174.4 193.6h88.6M180.6 198.4l1.9 .5M180.6 198.8l1.5 .6M181.6 184.1l.1 .6h-.3zM182.5 198.9h.6v.3zM182.5 198.9l22.5 6h22.4M192.5 184.9l-1.1 2.8M202.7 185.2h2.3M203 186.1l.9 1.4"/>
<path d="M203.9 185.2v2.3M204.7 186.1l-.8 1.4M252.2 182.6a1.1 1.1 0 0 1 1.3-.2 1.1 1.1 0 0 1 .5 1.3 1.11 1.11 0 0 1-1.4 .4 1.11 1.11 0 0 1-.6-1.3zM252.3 183.2h1.4M253 199.6l.2 .6h-.4zM253 182.5v1.4M253 197.7v7.8h22.4M253 198.6h17.6M263 199.8h3M263 199.6h3M266 199.6h.1M266 199.6v.2"/>
<path d="M266.1 199.6l-.1 .2M268.5 198h.2l-.1 .6zM268.6 184.7v13.9M272.1 199.8h.3l-.1 .6zM272.3 184.7v15.7M349.6 180h7.2M351.4 182.8h.4l-.2 .6zM351.6 180v5.1M351.6 180l.2 .6h-.4zM354.1 192v2.3M354.1 193.2h2.2M355 192.3l1.3 .9"/>
<path d="M356.3 193.2l-1.3 .8M356.8 180a1.71 1.71 0 0 1 1.7 1.7 1.71 1.71 0 0 1-1.7 1.7h-7.2M368.1 180.7h14.3M160.3 212.7v3.9l.4 3.2M160.3 212.7h.4M160.7 219.8a1.54 1.54 0 0 0 1.7 1.3M160.7 212.7h1.4M160.7 212.7l.3 6.4M161 219.1h1.5M161 219.1h.1M161 219.1v.7M161 219.9v.1a1.42 1.42 0 0 0 1.4 1.1"/>
<path d="M161 219.8h-.3M161 219.8v.1M161 219.9h2.6M162.1 212.7l.4 6.4M162.5 219.1h2v1.7M163.7 219.2v1.5M163.7 219.2h.8M171.8 203.2h25.2v1.6M171.8 219.1h2M171.8 204.5h2M173.8 204.5v1.7h22.1v1.7h-.2M173.8 219.1v1.3"/>
<path d="M173.8 203.2v1.3M173.8 219.9h1.4M173.8 217.8h1.4M173.8 205.7h1.4M173.8 203.7h1.4M173.8 217.5h23.2M173.8 206.1h21.9M175.2 217.8v2.1M175.2 203.7v2M175.3 218.8l20.4 .1M175.3 204.8h21.7M182.6 200.4l.7 .3h16.5"/>
<path d="M195.7 207v1.1h.4M195.7 206.1v.9M195.7 204.8h.1M195.7 204.8v1.3M195.7 203.2h.1M195.7 218.9v1.5M195.7 219.9h6.9M195.7 207h.8M195.7 206h.4M195.9 206.2h.6v.8M196.1 207.8v.3M196.1 208.1v7.3h.9v2"/>
<path d="M196.1 206v.2M196.1 211.8h7.1M196.5 207v.8h-.6M197 217.4v.1M197 215.6l.1 1.7M197 217.5l-.9 .1v1.3h-.4M197 204.8v.4M197 205.2h-.9v.8M197 203.4h.3v1.7h-.3M197 205.2v.3h-.9M197 217.4h-23.2v1.7M197 216.5h.9"/>
<path d="M197.1 215.6h.8v.9M197.1 203.4v1.7M197.3 215.6v1.7h-.3M197.3 203.4h.6v1.6h-.6M197.9 216.5v.7h-.6M197.9 204.2h5.3v7.6M197.9 216.8h4.7v4.1h-6.7v-.5h-27.5M198.6 219.9v1M199.8 200.7h1.2M199.8 200.4v.3M201 200.7h6.9M201 200.4v.3"/>
<path d="M203.2 211.8v7.6h-.6M207.9 200.7h1.1M207.9 200.4v.3M208.9 205.3l-1.1 2.8M209 200.4v.3M219.3 202.1h2.2M219.6 203l.8 1.4M220.4 202.1v2.3M221.3 203l-.9 1.4M226.2 200.4l-.6 .3h-16.6M258.6 205.9l-1.2 2.8M267.3 202.7h2.2"/>
<path d="M267.5 203.6l.9 1.4M268.4 202.7v2.3M269.2 203.6l-.8 1.4M155.9 220.6h.3l-.2 .6zM162.4 221.1h6M163.7 220.7h.8M164.5 220.8v.3M164.5 220.8h3.9M168.4 220.4v.8M188.3 220.4v.9h5.3v-.9M190 221.3v1.6h2.1v-1.6M195.7 220.4h.1"/>
<path d="M196.2 220.9v1.6h6v-1.6M197.1 220.9v1.6M4 245.2h123v47.8M4 253.7h123M4 259.4h123M52.4 245.2v47.8M83.5 253.7v5.7M104.7 253.7v5.7M216 253h200M216 248h65M216 258h65M228.6 243v15"/>
<path d="M255.2 243v15M281 243v50M296 243v30M346 243v30M361 243v30M381 253v20M392 253v20M416 243h-200v50M4 265h123M4 270.6h123M4 276.2h123M84.9 279.3h1.3"/>
<path d="M85.5 278.6v1.3M216 278h65M216 273h200M216 263h165M216 268h65M231 263v15M256 263v15M311 273v20M393.4 260.5l9-2.5v10l-9-2.5zM4 281.8h123M4 287.4h123M83.5 287.4v5.6"/>
<path d="M84.9 280.6h1.3M104.7 287.4v5.6M267.4 287.2h1.2M267.4 286h1.2M268 285.5v1.1"/>
<circle cx="175.8" cy="71" r=".85"/>
<circle cx="175.9" cy="71" r=".82"/>
<circle cx="190.8" cy="63.3" r=".87"/>
<circle cx="190.9" cy="63.3" r=".71"/>
<circle cx="195.8" cy="63.3" r=".72"/>
<circle cx="195.9" cy="63.3" r=".87"/>
<circle cx="199.7" cy="63.3" r=".98"/>
<circle cx="199.7" cy="63.3" r=".97"/>
<circle cx="204.4" cy="63.3" r=".43"/>
<circle cx="204.4" cy="63.2" r=".86"/>
<circle cx="209.1" cy="63.3" r=".97"/>
<circle cx="209.1" cy="63.3" r=".98"/>
<circle cx="213" cy="63.3" r=".72"/>
<circle cx="213" cy="63.3" r=".87"/>
<circle cx="218" cy="63.3" r=".72"/>
<circle cx="218" cy="63.3" r=".86"/>
<circle cx="238.7" cy="62.7" r=".93"/>
<circle cx="253" cy="62.7" r=".92"/>
<circle cx="261.6" cy="71" r=".81"/>
<circle cx="261.6" cy="71" r=".86"/>
<circle cx="175.8" cy="85.3" r=".8"/>
<circle cx="175.9" cy="85.3" r=".86"/>
<circle cx="185.6" cy="99.8" r=".98"/>
<circle cx="190.8" cy="93" r=".87"/>
<circle cx="190.9" cy="93" r=".71"/>
<circle cx="195.8" cy="93" r=".72"/>
<circle cx="195.9" cy="93" r=".87"/>
<circle cx="199.7" cy="93" r=".99"/>
<circle cx="199.7" cy="93" r=".96"/>
<circle cx="204.4" cy="93" r=".43"/>
<circle cx="204.4" cy="93" r=".86"/>
<circle cx="209.1" cy="93" r=".96"/>
<circle cx="209.1" cy="93" r=".99"/>
<circle cx="213" cy="93" r=".72"/>
<circle cx="213" cy="93" r=".87"/>
<circle cx="218" cy="93" r=".72"/>
<circle cx="218" cy="93" r=".86"/>
<circle cx="236.8" cy="95.6" r=".77"/>
<circle cx="236.8" cy="95.6" r=".74"/>
<circle cx="253" cy="93.5" r=".92"/>
<circle cx="261.6" cy="85.3" r=".86"/>
<circle cx="261.6" cy="85.3" r=".82"/>
<circle cx="175.7" cy="131.1" r=".85"/>
<circle cx="175.7" cy="131.1" r=".81"/>
<circle cx="197" cy="128.2" r=".78"/>
<circle cx="197" cy="128.2" r=".85"/>
<circle cx="197" cy="128.2" r=".75"/>
<circle cx="201.4" cy="124.8" r=".78"/>
<circle cx="201.4" cy="124.8" r=".28"/>
<circle cx="201.4" cy="124.8" r=".86"/>
<circle cx="203.3" cy="125.3" r=".73"/>
<circle cx="205.5" cy="125.4" r=".74"/>
<circle cx="211.8" cy="128.2" r=".74"/>
<circle cx="211.9" cy="128.2" r=".86"/>
<circle cx="211.9" cy="128.2" r=".77"/>
<circle cx="237" cy="128.1" r=".85"/>
<circle cx="237" cy="128.1" r=".78"/>
<circle cx="237" cy="128.1" r=".74"/>
<circle cx="243.3" cy="128.1" r=".76"/>
<circle cx="243.3" cy="128.2" r=".75"/>
<circle cx="243.3" cy="128.2" r=".86"/>
<circle cx="261.7" cy="131.1" r=".85"/>
<circle cx="261.7" cy="131.1" r=".82"/>
<circle cx="347.5" cy="134.6" r="1.22"/>
<circle cx="347.5" cy="134.6" r="1.19"/>
<circle cx="347.5" cy="134.6" r="1.56"/>
<circle cx="347.5" cy="134.6" r="1.43"/>
<circle cx="376.6" cy="134.6" r="1.21"/>
<circle cx="376.6" cy="134.6" r="1.43"/>
<circle cx="376.6" cy="134.6" r="1.57"/>
<circle cx="376.7" cy="134.6" r="1.18"/>
<circle cx="382.9" cy="127.7" r=".84"/>
<circle cx="382.9" cy="127.7" r=".79"/>
<circle cx="383.1" cy="137.1" r=".84"/>
<circle cx="383.1" cy="137.1" r=".78"/>
<circle cx="383.5" cy="125.4" r=".98"/>
<circle cx="383.5" cy="139.5" r=".98"/>
<circle cx="383.6" cy="125.4" r="1.03"/>
<circle cx="383.6" cy="139.5" r="1.03"/>
<circle cx="386" cy="124.9" r=".86"/>
<circle cx="386" cy="124.9" r=".78"/>
<circle cx="390.6" cy="132.5" r="7.6"/>
<circle cx="397.7" cy="125.4" r=".98"/>
<circle cx="397.7" cy="139.5" r=".98"/>
<circle cx="397.7" cy="125.4" r="1.03"/>
<circle cx="397.7" cy="139.5" r="1.03"/>
<circle cx="398.2" cy="127.8" r=".79"/>
<circle cx="347.5" cy="141.5" r="1.21"/>
<circle cx="347.5" cy="141.5" r="1.56"/>
<circle cx="347.5" cy="141.5" r="1.17"/>
<circle cx="347.5" cy="141.5" r="1.43"/>
<circle cx="362.1" cy="141.5" r="1.56"/>
<circle cx="362.1" cy="141.5" r="1.18"/>
<circle cx="362.1" cy="141.5" r="1.21"/>
<circle cx="362.1" cy="141.5" r="1.43"/>
<circle cx="376.6" cy="141.5" r="1.22"/>
<circle cx="376.6" cy="141.5" r="1.19"/>
<circle cx="376.6" cy="141.5" r="1.43"/>
<circle cx="376.6" cy="141.5" r="1.57"/>
<circle cx="385.9" cy="140.2" r=".85"/>
<circle cx="385.9" cy="140.2" r=".78"/>
<circle cx="395.3" cy="140" r=".78"/>
<circle cx="178.6" cy="178.9" r=".48"/>
<circle cx="181.6" cy="167.8" r=".97"/>
<circle cx="181.6" cy="167.8" r=".93"/>
<circle cx="203.4" cy="165.7" r=".34"/>
<circle cx="205.4" cy="165.7" r=".35"/>
<circle cx="210.1" cy="167.8" r=".98"/>
<circle cx="210.1" cy="167.8" r=".93"/>
<circle cx="236.8" cy="165.7" r=".34"/>
<circle cx="238.7" cy="167.8" r=".98"/>
<circle cx="238.7" cy="167.8" r=".93"/>
<circle cx="253" cy="167.8" r=".98"/>
<circle cx="253" cy="167.8" r=".93"/>
<circle cx="258.8" cy="178.9" r=".47"/>
<circle cx="178.6" cy="187.5" r=".48"/>
<circle cx="181.6" cy="183.2" r=".86"/>
<circle cx="181.6" cy="198.6" r=".96"/>
<circle cx="181.6" cy="198.6" r=".92"/>
<circle cx="191.9" cy="186.2" r=".99"/>
<circle cx="210.1" cy="183.2" r=".86"/>
<circle cx="210.1" cy="198.6" r=".97"/>
<circle cx="210.1" cy="198.6" r=".92"/>
<circle cx="238.7" cy="198.6" r=".97"/>
<circle cx="238.7" cy="198.6" r=".92"/>
<circle cx="252.7" cy="183.2" r="3"/>
<circle cx="253" cy="198.6" r=".97"/>
<circle cx="253" cy="198.6" r=".92"/>
<circle cx="258.8" cy="187.5" r=".47"/>
<circle cx="208.3" cy="206.7" r="1"/>
<circle cx="258" cy="207.3" r=".99"/>
</g>
<path d="M412.4 262.3a2.5 2.5 0 0 0-4.1-1.1 2.5 2.5 0 0 0 1 4.2 2.5 2.5 0 0 0 3.2-2.9l-.1-.2" fill="none" stroke="#000" stroke-width=".3" stroke-dasharray="30.5 1.3 1.3 1.3" stroke-dashoffset="24.5" stroke-linecap="butt"/>
<path d="M414.8 261.5a5 5 0 0 0-8.3-2 5 5 0 0 0 2.2 8.3 5 5 0 0 0 6.2-6l-.1-.3" fill="none" stroke="#000" stroke-width=".3" stroke-dasharray="30.5 1.3 1.3 1.3" stroke-dashoffset="16.7" stroke-linecap="butt"/>
<path d="M362.1 131v14.3" fill="none" stroke="#000" stroke-width=".3" stroke-dasharray="30.5 1.3 1.3 1.3" stroke-dashoffset="25.2"/>
<path d="M251.6 183.2h-.2M253 181.8v-.2M253 184.6v.2M254.4 183.2h.2" fill="none" stroke="#000" stroke-width=".3" stroke-dasharray="30.5 1.3 1.3 1.3"/>
<path d="M410 255.7v14.9" fill="none" stroke="#000" stroke-width=".3" stroke-dasharray="30.5 1.3 1.3 1.3" stroke-dashoffset="25"/>
<path d="M403.4 263l12.6-.1" fill="none" stroke="#000" stroke-width=".3" stroke-dasharray="30.5 1.3 1.3 1.3" stroke-dashoffset="26.1"/>
<path d="M216 248v5" fill="none" stroke="#000" stroke-width=".3" stroke-dasharray="30.5 1.3 1.3 1.3" stroke-dashoffset="29.9"/>
<path d="M175.4 63.2v29.8M204.4 63.2v29.8M233 63.2v29.8M262 63.2v29.8" fill="none" stroke="#f00" stroke-width=".3" stroke-dasharray="30.5 1.3 1.3 1.3" stroke-dashoffset="17.5"/>
<g fill="#000">
<path d="M345.1 141.9l-.2 .6-.3-.1z"/>
<path d="M160.3 32.7l.6-.1v.3zM203.8 32.6l.6 .1-.6 .2zM160.3 37.7l.6-.1v.3zM174.8 37.6l.6 .1-.6 .2z"/>
<path d="M232.4 32.6l.6 .1-.6 .2zM204.4 32.7l.6-.1v.3z"/>
<path d="M178.4 53.2l.6-.1v.3zM229.8 53.1l.6 .1-.6 .2zM210.1 162.4l.6-.2v.4zM238.1 162.2l.6 .2-.6 .2z"/>
<path d="M265.5 55l.6 .1-.6 .1zM262 55.1l.6-.1v.2z"/>
<path d="M190.9 72.3l.6-.1v.3zM217.4 72.2l.6 .1-.6 .2z"/>
<path d="M225.2 63.2l.2 .6h-.3zM225.1 92.4h.3l-.2 .6zM339.4 122.2l.1 .6h-.2zM339.3 143.3h.2l-.1 .6zM272.3 166.1l.1 .6h-.3zM272.1 199.8h.3l-.1 .6zM268.6 167.8l.1 .6h-.2zM268.5 198h.2l-.1 .6zM156 169.8l.2 .6h-.3zM155.9 220.6h.3l-.2 .6z"/>
<path d="M160.3 118.9l.6-.1v.3zM265.5 118.8l.6 .1-.6 .2zM195.9 68.6l.6-.2v.3zM212.4 68.4l.6 .2-.6 .1zM218 93.8l-.2 .6h.3zM204.4 93.8l-.1 .6h.3zM362.1 147l.6-.1v.3zM378.6 146.9l.6 .1-.6 .2zM160.3 162.4l.6-.2v.4zM181 162.2l.6 .2-.6 .2zM181.6 162.4l.6-.2v.4zM209.5 162.2l.6 .2-.6 .2zM181.6 184.1l-.2 .6h.3zM182.5 198.9l.6 .3v-.3zM253 199.6l-.2 .6h.4z"/>
<path d="M378.9 118l.6 .2-.6 .2zM344.6 118.2l.6-.2v.4z"/>
<path d="M361.5 146.9l.6 .1-.6 .2zM345.1 147l.6-.1v.3zM265.5 162.2l.6 .2-.6 .2zM253 162.4l.6-.2v.4zM356.8 177.7l.6-.2v.3zM355.1 177.5l.6 .2-.6 .1z"/>
<path d="M252.4 162.2l.6 .2-.6 .2zM238.7 162.4l.6-.2v.4z"/>
<path d="M351.6 180l.2 .6h-.4zM351.4 182.8h.4l-.2 .6z"/>
</g>
<g font-size="6.3">
<text x="282.1" y="250.3">名称</text>
<text x="347.1" y="250.3">图号</text>
<text x="282.1" y="260.3">材质</text>
<text x="347.1" y="260.3">质量</text>
<text x="383.3" y="262.1">视</text>
<text x="383.3" y="269.9">图</text>
<text x="282.1" y="270.3">版次</text>
<text x="347.1" y="270.3">比例</text>
</g>
<g font-size="4.2">
<text x="4.8" y="237.6">注意：1.行走平行度（正面+侧面），450行程内，≤±0.03mm，1000行程内，≤±0.05mm。</text>
<text x="12.2" y="243.3">2.本体形变，450行程内，≤±0.03mm，1000行程内，≤±0.05mm。</text>
<text x="18.6" y="251.3">型号/规格</text>
<text x="69.5" y="251.3">GTH12-100-BR-M40-C4</text>
<text x="300.8" y="249.5">GTH12-100-BR-M40-C4</text>
<text x="14.4" y="258.3">螺杆型号/规格</text>
<text x="19.7" y="263.9">有效行程</text>
<text x="63.7" y="258.3">1605</text>
<text x="86.5" y="263.9">100</text>
<text x="89.9" y="258.3">1610</text>
<text x="111.7" y="258.3">1620</text>
<text x="19.7" y="269.5">精度等级</text>
<text x="87.6" y="269.5">C7</text>
<text x="259" y="267">2022/9/29</text>
<text x="19.7" y="275.2">马达容量</text>
<text x="74.9" y="275.2">400W（无刹车）</text>
<text x="15.5" y="280.8">重复定位精度</text>
<text x="86.7" y="280.8">0.02</text>
<text x="9.1" y="286.4">感应开关方式及数量</text>
<text x="72.7" y="286.4">外挂型三只（C4）</text>
<text x="15.5" y="292">建议最快速度</text>
<text x="60.5" y="292">250MM/S</text>
<text x="86.7" y="292">500MM/S</text>
<text x="107.4" y="292">1000MM/S</text>
</g>
<g font-size="4.1">
<text x="374.2" y="179.5">I</text>
<text x="256.7" y="184.8">I</text>
<text x="368.1" y="184.7">2 : 3.5</text>
</g>
<g font-size="3.5">
<text x="164.8" y="34">154.50 滑台原始位置</text>
<text x="209.4" y="34">100 有效行程</text>
<text x="127.8" y="39">53 滑台极限位置 1</text>
<text x="206.6" y="54.5">182</text>
<text x="268.9" y="56.3">14.50 滑台极限位置 1</text>
<text x="207.5" y="69.8">60</text>
<text x="207.5" y="73.6">95</text>
<text x="226.5" y="80.5" transform="rotate(-90 226.5 80.5)">104</text>
<text x="176.9" y="101.1">2 x</text>
<text x="187.3" y="101.1">6 H7</text>
<text x="200.5" y="101.1">8</text>
<text x="219.6" y="101.1">8 x M6 贯穿</text>
<text x="359.5" y="119.4">122</text>
<text x="203.9" y="120.2">370.50</text>
<text x="340.7" y="133.6" transform="rotate(-90 340.7 133.6)">76</text>
<text x="330.9" y="147">基准面</text>
<text x="349.1" y="148.3">59.50</text>
<text x="369.4" y="148.3">60</text>
<text x="166.8" y="163.6">74.50</text>
<text x="190.9" y="163.6">100</text>
<text x="220.9" y="163.6">100</text>
<text x="244.3" y="163.6">50</text>
<text x="255.8" y="163.6">46</text>
<text x="360.4" y="178.9">2</text>
<text x="269.9" y="184.7" transform="rotate(-90 269.9 184.7)">108</text>
<text x="273.6" y="184.7" transform="rotate(-90 273.6 184.7)">120</text>
<text x="183.2" y="187.5">2 x</text>
<text x="193.6" y="187.5">6 H7</text>
<text x="206.8" y="187.5">6</text>
<text x="356.4" y="191.4" transform="rotate(-90 356.4 191.4)">6</text>
<text x="349.4" y="195.7" transform="rotate(-90 349.4 195.7)">+0.012</text>
<text x="352.9" y="193.9" transform="rotate(-90 352.9 193.9)">0</text>
<text x="157.3" y="198.4" transform="rotate(-90 157.3 198.4)">180</text>
<text x="352.9" y="199.2" transform="rotate(-90 352.9 199.2)">6</text>
<text x="206.6" y="204.4">4 x M8</text>
<text x="209.9" y="208">6.5 贯穿</text>
<text x="223.2" y="204.4">16</text>
<text x="254.6" y="205">4 x M8</text>
<text x="259.6" y="208.5">6.5 贯穿</text>
<text x="271.2" y="205">16</text>
<text x="221.4" y="246.8">1</text>
<text x="221.4" y="251.8">2</text>
<text x="218.8" y="256.8">序号</text>
<text x="232.2" y="256.8">修 订 版 次</text>
<text x="257.5" y="256.8">设计变更编号</text>
<text x="228.2" y="261.8">设</text>
<text x="240.1" y="261.8">计</text>
<text x="252" y="261.8">变</text>
<text x="263.9" y="261.8">更</text>
<text x="219.1" y="266.7">设 计</text>
<text x="366.6" y="269.3">1:3.5</text>
<text x="219.1" y="271.7">校 核</text>
<text x="219.1" y="276.7">批 准</text>
<text x="222.9" y="282.7">技术要求：</text>
<text x="231.8" y="287.3">1、未标注公差全部 0.1</text>
<text x="231.7" y="291.8">2、未标注倒角全部C0.3</text>
</g>
</svg>
